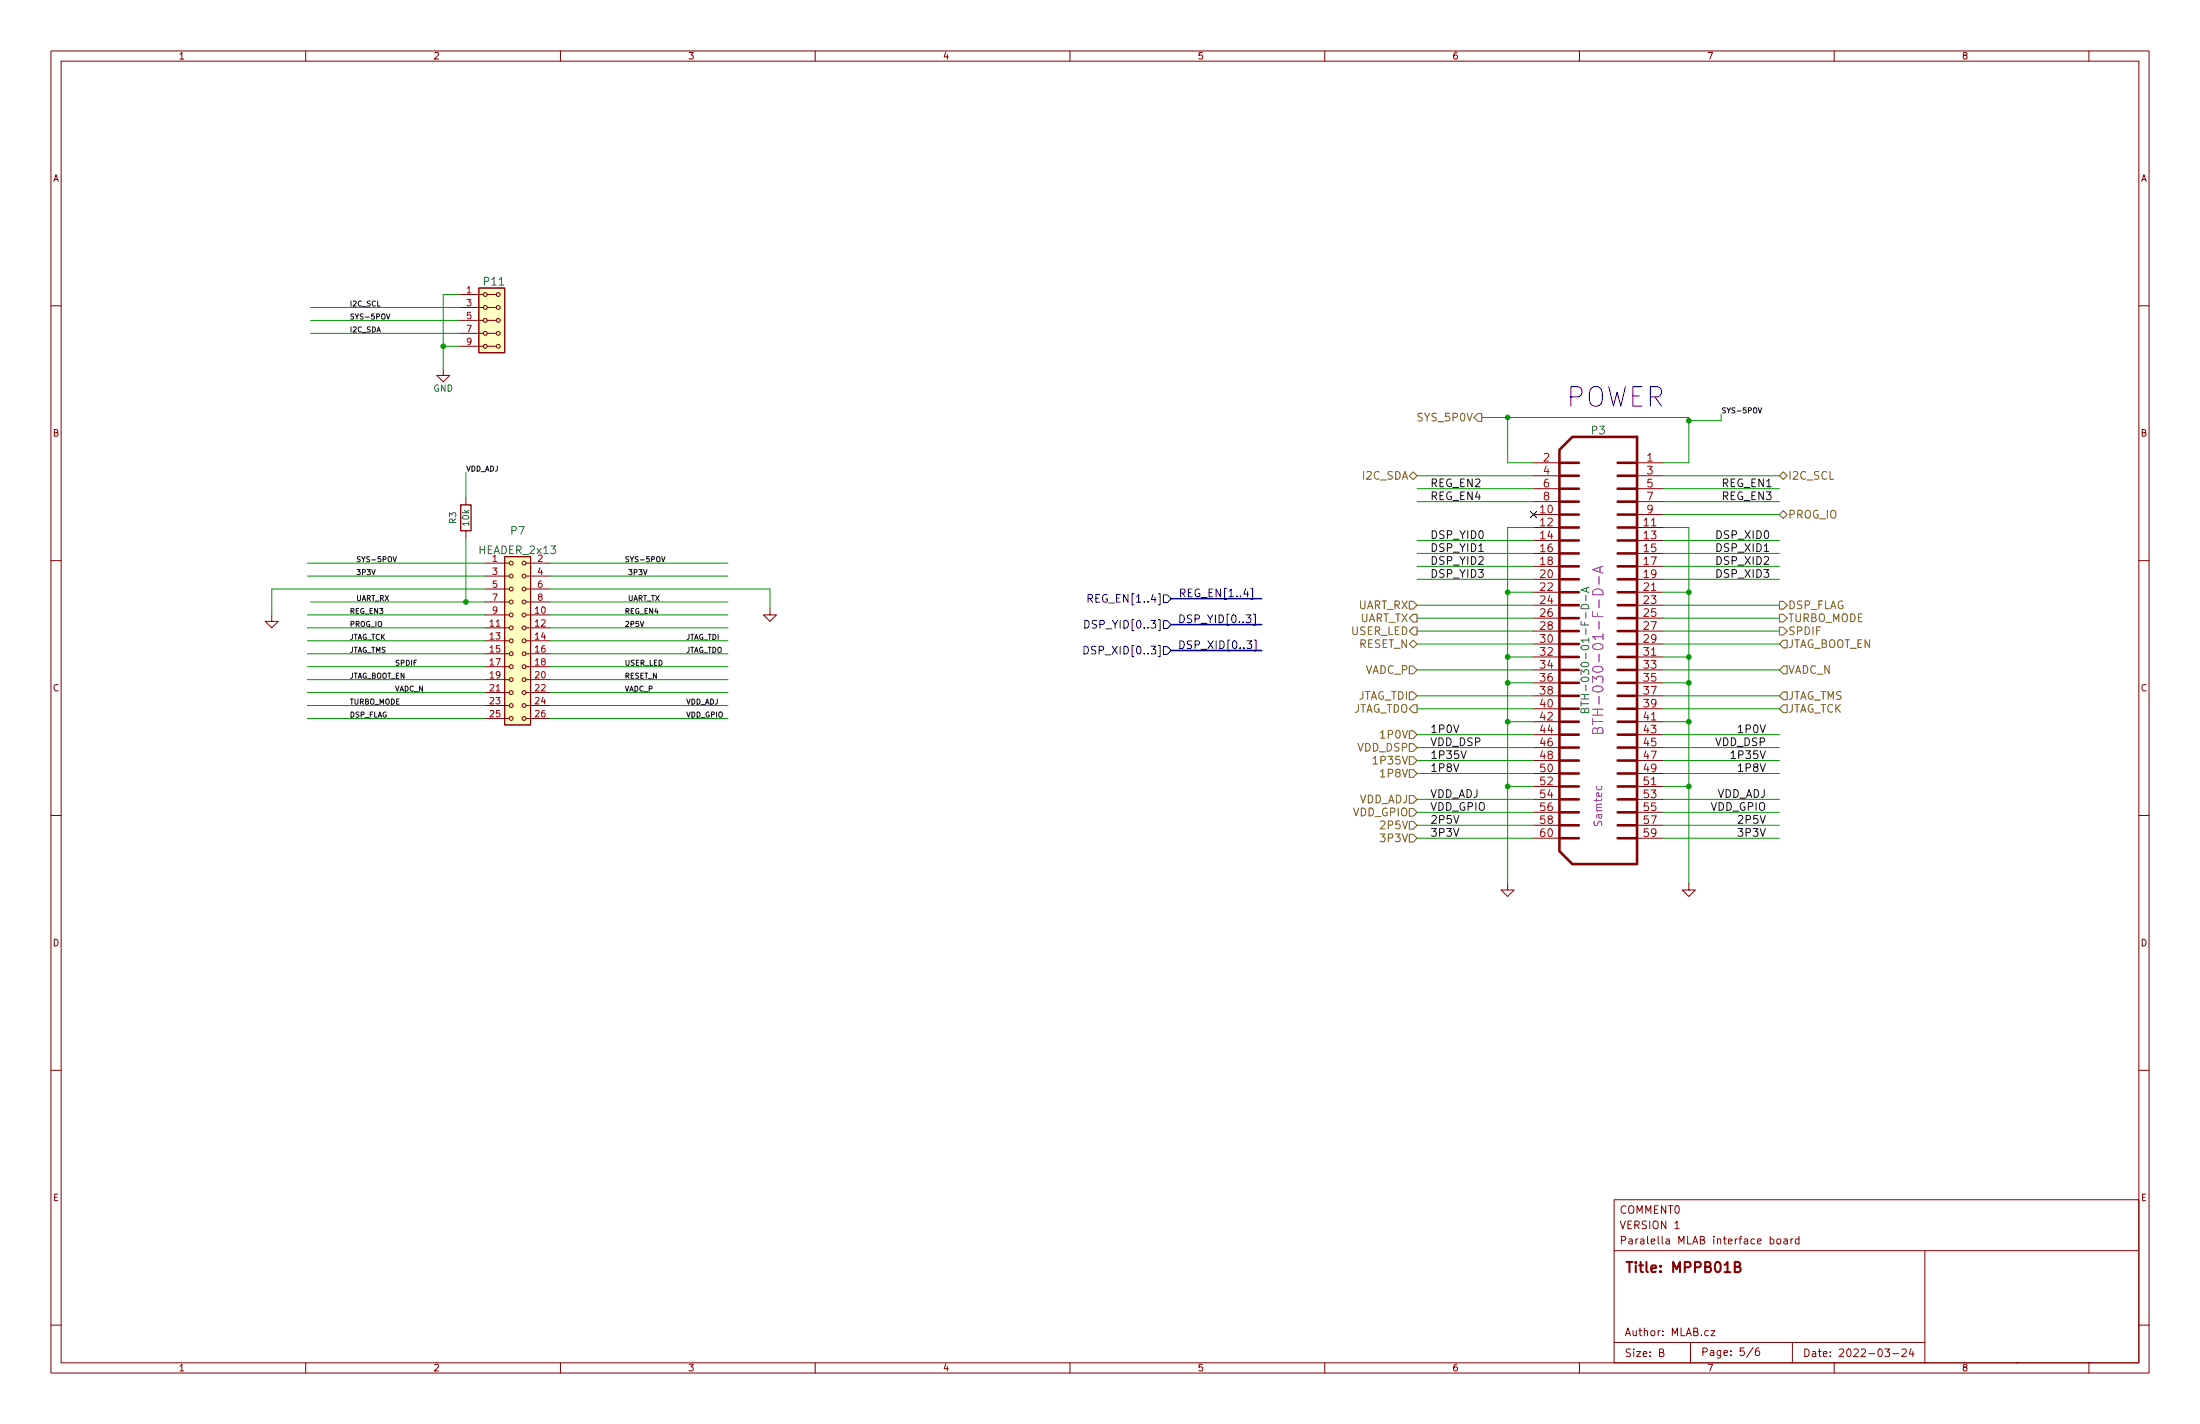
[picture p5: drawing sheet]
<svg xmlns="http://www.w3.org/2000/svg" width="432mm" height="279mm" viewBox="0 0 432 279" stroke-linecap="round" stroke-linejoin="round" font-family="sans-serif">
<g fill="none" stroke="#840000" stroke-width=".2">
<path d="M10 10h411.8v259.4h-411.8zM12 12h407.8v255.4h-407.8zM60 10v2M110 10v2M160 10v2M210 10v2M260 10v2M310 10v2M360 10v2M410 10v2M10 60h2M90.2 57.8h4.7"/>
<path d="M94 56.5h5.1v12.7h-5.1zM95.6 57.8h1.8M419.8 60h2M87 72.4v1.3h1.3l-1.3 1.2-1.3-1.2h1.3M90.2 67.9h4.7M90.2 65.4h4.7M90.2 62.9h4.7M90.2 60.3h4.7M95.6 67.9h1.8M95.6 65.4h1.8M95.6 62.9h1.8M95.6 60.3h1.8"/>
<path d="M91.4 97.8v1.3M301 90.8h5.1M301 93.3h5.1M301 95.9h5.1M301 98.4h5.1M321.3 90.8h5.1M321.3 93.3h5.1M321.3 95.9h5.1M321.3 98.4h5.1M10 110h2M91.4 104.1v1.3M95.2 118.1h4.7"/>
<path d="M95.2 115.6h4.7M95.2 113h4.7M95.2 110.5h4.7M99.1 109.2h5v33h-5zM103.3 118.1h4.6M103.3 115.6h4.6M103.3 113h4.6M103.3 110.5h4.6M151.1 119.4v1.3h1.3l-1.3 1.2-1.2-1.2h1.2M301 101h5.1M301 103.5h5.1M301 106h5.1"/>
<path d="M301 108.6h5.1M301 111.1h5.1M301 113.7h5.1M301 116.2h5.1M301 118.7h5.1M321.3 101h5.1M321.3 103.5h5.1M321.3 106h5.1M321.3 108.6h5.1M321.3 111.1h5.1M321.3 113.7h5.1M321.3 116.2h5.1"/>
<path d="M321.3 118.7h5.1M419.8 110h2M53.3 120.7v1.2h1.3l-1.3 1.3-1.2-1.3h1.2M95.2 138.4h4.7M95.2 135.9h4.7M95.2 133.4h4.7M95.2 130.8h4.7M95.2 128.3h4.7M95.2 125.7h4.7M95.2 123.2h4.7M95.2 120.7h4.7M103.3 138.4h4.6"/>
<path d="M103.3 135.9h4.6M103.3 133.4h4.6M103.3 130.8h4.6M103.3 128.3h4.6M103.3 125.7h4.6M103.3 123.2h4.6M103.3 120.7h4.6M301 121.3h5.1M301 123.8h5.1M301 126.4h5.1M301 128.9h5.1M301 131.4h5.1"/>
<path d="M301 134h5.1M301 136.5h5.1M301 139.1h5.1M321.3 121.3h5.1M321.3 123.8h5.1M321.3 126.4h5.1M321.3 128.9h5.1M321.3 131.4h5.1M321.3 134h5.1M321.3 136.5h5.1M321.3 139.1h5.1M10 160h2"/>
<path d="M95.2 141h4.7M103.3 141h4.6M301 141.6h5.1M301 144.1h5.1M301 146.7h5.1M301 149.2h5.1M301 151.8h5.1M301 154.3h5.1M301 156.8h5.1M301 159.4h5.1M321.3 141.6h5.1M321.3 144.1h5.1"/>
<path d="M321.3 146.7h5.1M321.3 149.2h5.1M321.3 151.8h5.1M321.3 154.3h5.1M321.3 156.8h5.1M321.3 159.4h5.1M419.8 160h2M295.9 173.4v1.2h1.3l-1.3 1.3-1.3-1.3h1.3M301 161.9h5.1M301 164.5h5.1M321.3 161.9h5.1M321.3 164.5h5.1"/>
<path d="M331.5 173.4v1.2h1.2l-1.2 1.3-1.3-1.3h1.3M10 210h2M419.8 210h2M316.8 235.4h103v32h-103zM10 260h2M316.8 245.4h103M328.7 241.1h.9M347.4 243.1h.5l.3 .3-.2 .6h-.6M347.4 242.6v1.5M348.9 243.1h.3l.3 .3v.4l-.3 .3-.3-.1-.2-.2zM350.2 243.1h.5l.1 1M350.8 243.4l-.5 .1-.2 .2 .2 .4 .5-.1"/>
<path d="M351.5 243.1v1M351.9 243.1h-.2l-.2 .3M353.1 243.1h-.4l-.3 .3 .1 .6h.6M353.1 242.6v1.5M377.8 245.4v22M419.8 260h2M60 267.4v2M110 267.4v2M160 267.4v2M210 267.4v2M260 267.4v2M310 267.4v2"/>
<path d="M316.8 263.4h61M325.7 265.4l.7-.2 .1-.2-.1-.3h-.7v1.5h.6l.3-.3a.39 .39 0 0 0-.4-.5M331.8 263.4v4M335.3 261.1h-.4l-.3 .3 .1 .6h.6M335.8 261.1h.8l-.8 1h.8M344.1 264.4l-1.3 1.9M345.2 264.5h-.4a1.01 1.01 0 0 0 0 1.5l.5-.2 .1-.5-.3-.3h-.3l-.3 .3M351.8 263.4v4M360 267.4v2M369.9 264.7h1l-.5 .5 .4 .2v.6l-.2 .2-.7-.2M371.5 265.6h1.2M373.3 264.8l.6-.1 .2 .1 .1 .3-1 1.1h1"/>
<path d="M375.1 264.6l-.4 1.1h1M375.4 265.2v1M395.8 267.4h.1M410 267.4v2"/>
<circle cx="95.3" cy="57.8" r=".38"/>
<circle cx="97.8" cy="57.8" r=".38"/>
<circle cx="95.3" cy="60.3" r=".38"/>
<circle cx="95.3" cy="67.9" r=".38"/>
<circle cx="95.3" cy="65.4" r=".38"/>
<circle cx="95.3" cy="62.9" r=".38"/>
<circle cx="97.8" cy="62.9" r=".38"/>
<circle cx="97.8" cy="60.3" r=".38"/>
<circle cx="97.8" cy="65.4" r=".38"/>
<circle cx="97.8" cy="67.9" r=".38"/>
<circle cx="100.3" cy="110.5" r=".38"/>
<circle cx="100.3" cy="113" r=".38"/>
<circle cx="100.3" cy="118.1" r=".38"/>
<circle cx="100.3" cy="115.6" r=".38"/>
<circle cx="102.9" cy="110.5" r=".38"/>
<circle cx="102.9" cy="113" r=".38"/>
<circle cx="102.9" cy="118.1" r=".38"/>
<circle cx="102.9" cy="115.6" r=".38"/>
<circle cx="100.3" cy="123.2" r=".38"/>
<circle cx="100.3" cy="130.8" r=".38"/>
<circle cx="100.3" cy="133.4" r=".38"/>
<circle cx="100.3" cy="125.7" r=".38"/>
<circle cx="100.3" cy="135.9" r=".38"/>
<circle cx="100.3" cy="120.7" r=".38"/>
<circle cx="100.3" cy="128.3" r=".38"/>
<circle cx="100.3" cy="138.4" r=".38"/>
<circle cx="102.9" cy="138.4" r=".38"/>
<circle cx="102.9" cy="130.8" r=".38"/>
<circle cx="102.9" cy="123.2" r=".38"/>
<circle cx="102.9" cy="135.9" r=".38"/>
<circle cx="102.9" cy="128.3" r=".38"/>
<circle cx="102.9" cy="120.7" r=".38"/>
<circle cx="102.9" cy="133.4" r=".38"/>
<circle cx="102.9" cy="125.7" r=".38"/>
<circle cx="100.3" cy="141" r=".38"/>
<circle cx="102.9" cy="141" r=".38"/>
</g>
<path d="M340.5 248.6l.8-.1a.48 .48 0 0 0 .2-.5 .48 .48 0 0 0-.3-.4h-.7v2h.7a.53 .53 0 0 0 .4-.6 .53 .53 0 0 0-.4-.4" fill="none" stroke="#840000" stroke-width=".4"/>
<g fill="none" stroke="#840000" stroke-width=".51">
<path d="M306.1 98.4h3.8M306.1 95.9h3.8M306.1 93.3h3.8M306.1 90.8h3.8M308.6 85.7h12.7v83.8h-12.7l-2.5-2.5v-78.7zM317.5 98.4h3.8M317.5 95.9h3.8M317.5 93.3h3.8M317.5 90.8h3.8M306.1 118.7h3.8M306.1 116.2h3.8M306.1 113.7h3.8"/>
<path d="M306.1 111.1h3.8M306.1 108.6h3.8M306.1 106h3.8M306.1 103.5h3.8M306.1 101h3.8M317.5 118.7h3.8M317.5 116.2h3.8M317.5 113.7h3.8M317.5 111.1h3.8M317.5 108.6h3.8M317.5 106h3.8M317.5 103.5h3.8"/>
<path d="M317.5 101h3.8M306.1 139.1h3.8M306.1 136.5h3.8M306.1 134h3.8M306.1 131.4h3.8M306.1 128.9h3.8M306.1 126.4h3.8M306.1 123.8h3.8M306.1 121.3h3.8M317.5 139.1h3.8M317.5 136.5h3.8M317.5 134h3.8"/>
<path d="M317.5 131.4h3.8M317.5 128.9h3.8M317.5 126.4h3.8M317.5 123.8h3.8M317.5 121.3h3.8M306.1 159.4h3.8M306.1 156.8h3.8M306.1 154.3h3.8M306.1 151.8h3.8M306.1 149.2h3.8M306.1 146.7h3.8M306.1 144.1h3.8"/>
<path d="M306.1 141.6h3.8M317.5 159.4h3.8M317.5 156.8h3.8M317.5 154.3h3.8M317.5 151.8h3.8M317.5 149.2h3.8M317.5 146.7h3.8M317.5 144.1h3.8M317.5 141.6h3.8M306.1 164.5h3.8M306.1 161.9h3.8M317.5 164.5h3.8"/>
<path d="M317.5 161.9h3.8"/>
</g>
<path d="M311.3 116.7v1.2M311.4 115.4v.7M311.8 115.2l-1.5 .5 1.5 .5M310.3 137.6v.9M310.3 138.1h1.5M311 139.3a.41 .41 0 0 1 .4-.4 .41 .41 0 0 1 .4 .3v.6h-1.5v-.5l.2-.2 .3-.1 .2 .2v.6" fill="none" stroke="#006464" stroke-width=".2"/>
<path d="M313.8 113.1v1.6M314 111.3v.9M314.6 111.1l-2 .7 2 .6M312.6 141v1.1M312.6 141.6h2M313.5 143.2a.54 .54 0 0 1 .5-.5 .54 .54 0 0 1 .6 .4v.8h-2l.1-.9a.49 .49 0 0 1 .5-.2 .49 .49 0 0 1 .3 .4v.7" fill="none" stroke="#840084" stroke-width=".2"/>
<path d="M90.4 99.1h2.1v5h-2.1z" fill="none" stroke="#840000" stroke-width=".25"/>
<g fill="#ffffc2" stroke="#ffffc2" stroke-width=".2">
<path d="M94 56.5h5.1v12.7h-5.1z"/>
<path d="M99.1 109.2h5v33h-5z"/>
</g>
<g fill="none" stroke="#000084" stroke-width=".2">
<path d="M213.6 117.4h.7l.1-.3v-.3l-.3-.2h-.5v1.6M213.9 117.4l.5 .8M228.3 116.7h.8l.8 .8-.8 .7h-.8zM231.7 116.4l.7-.1 .2-.2-.1-.4-.2-.1h-.6v1.5M232.1 116.4l.5 .7M300.4 100.4l1.2 1.2M301.6 100.4l-1.2 1.2M212.8 126.8a.77 .77 0 0 1 .8 .8 .77 .77 0 0 1-.8 .7zM212.9 121.7a.77 .77 0 0 1 .9 .8 .77 .77 0 0 1-.9 .7zM228.3 121.8h.8l.8 .8-.8 .7h-.8zM228.3 126.9h.8l.8 .7-.8 .8h-.8zM244.7 125.7h1l-.6 .6 .5 .2v.6l-.2 .1-.7-.1"/>
<path d="M246 120.5h.4v2.2h-.4M246.2 125.6h.3v2.2h-.3"/>
</g>
<g fill="none" stroke="#725600" stroke-width=".2">
<path d="M276.6 93.3l.8-.7 .7 .7-.7 .8zM290.1 81.2h.7v1.5h-.7l-.8-.8zM349.2 93.3l.8-.7 .8 .7-.8 .8zM276.6 118h.8l.7 .7-.7 .8h-.8zM349.2 118h.8l.8 .7-.8 .8h-.8zM349.2 101l.8-.8 .8 .8-.8 .7zM276.6 123.8l.8-.7h.7v1.5h-.7zM276.6 135.8h.8l.7 .7-.7 .8h-.8zM276.6 121.3l.8-.8h.7v1.5h-.7zM276.6 126.4l.8-.8 .7 .8-.7 .7zM276.6 130.7h.8l.7 .7-.7 .8h-.8zM277.4 138.3h.7v1.5h-.7l-.8-.7z"/>
<path d="M349.2 123.1h.8l.8 .7-.8 .8h-.8zM349.2 136.5l.8-.7h.8v1.5h-.8zM349.2 139.1l.8-.8h.8v1.5h-.8zM349.2 120.5h.8l.8 .8-.8 .7h-.8zM349.2 126.4l.8-.8h.8v1.5h-.8zM350 130.7h.8v1.5h-.8l-.8-.8zM269.5 148.8l.4-.4v1.5M269.5 149.9h.9M276.6 145.9h.8l.7 .8-.7 .7h-.8zM276.6 151h.8l.7 .8-.7 .7h-.8zM276.6 148.5h.8l.7 .7-.7 .8h-.8zM276.6 158.6h.8l.7 .8-.7 .7h-.8z"/>
<path d="M276.6 156.1h.8l.7 .7-.7 .8h-.8zM276.6 143.4h.8l.7 .7-.7 .8h-.8zM276.6 163.7h.8l.7 .8-.7 .7h-.8zM276.6 161.2h.8l.7 .7-.7 .8h-.8z"/>
</g>
<path d="M75.9 61.6l.3 1 .3-1M345.1 80l.3 1 .4-1M77.1 109.2l.4 1 .3-1M129.8 109.2l.4 1 .3-1M346.3 108.2h.8M286.8 147.3l.5 1.5 .5-1.5M339.7 147.8l.5-.5v1.5M339.7 148.8h.9" fill="none" stroke="#0f0f0f" stroke-width=".2"/>
<path d="M229.9 117.5h17.7M229.9 122.6h17.7M229.9 127.6h17.7" fill="none" stroke="#000084" stroke-width=".3"/>
<g fill="none" stroke="#009600" stroke-width=".2">
<path d="M90.2 57.8h-3.2v14.6M61 62.9h29.2M61 65.4h29.2M61 60.3h29.2M87 67.9h3.2M91.4 92.7v5.1M278.1 93.3h22.9M278.1 95.9h22.9M278.1 98.4h22.9M290.8 81.9h40.7v8.9h-5.1M295.9 81.9v8.9h5.1M326.4 93.3h22.8"/>
<path d="M326.4 95.9h22.8M326.4 98.4h22.8M337.8 81.3v1.3h-6.3M60.3 113h34.9M60.3 110.5h34.9M61 118.1h34.2M91.4 105.4v12.7M95.2 115.6h-41.9v5.1M107.9 113h35M107.9 115.6h43.2v3.8M107.9 118.1h35M107.9 110.5h35"/>
<path d="M278.1 106h22.9M278.1 108.6h22.9M278.1 118.7h22.9M278.1 111.1h22.9M278.1 113.7h22.9M295.9 116.2h5.1M301 103.5h-5.1v69.9M326.4 106h22.8M326.4 108.6h22.8M326.4 118.7h22.8M326.4 103.5h5.1v69.9M326.4 111.1h22.8"/>
<path d="M326.4 101h22.8M326.4 116.2h5.1M326.4 113.7h22.8M60.3 133.4h34.9M60.3 138.4h34.9M60.3 135.9h34.9M60.3 130.8h34.9M60.3 125.7h34.9M60.3 123.2h34.9M60.3 120.7h34.9M60.3 128.3h34.9M107.9 133.4h35"/>
<path d="M107.9 138.4h35M107.9 135.9h35M107.9 130.8h35M107.9 125.7h35M107.9 123.2h35M107.9 120.7h35M107.9 128.3h35M278.1 121.3h22.9M278.1 126.4h22.9M278.1 136.5h22.9M278.1 131.4h22.9M278.1 123.8h22.9"/>
<path d="M278.1 139.1h22.9M295.9 128.9h5.1M295.9 134h5.1M326.4 121.3h22.8M326.4 126.4h22.8M326.4 136.5h22.8M326.4 131.4h22.8M326.4 123.8h22.8M326.4 128.9h5.1M326.4 134h5.1M326.4 139.1h22.8M60.3 141h34.9"/>
<path d="M107.9 141h35M278.1 146.7h22.9M278.1 144.1h22.9M278.1 149.2h22.9M278.1 159.4h22.9M278.1 151.8h22.9M278.1 156.8h22.9M295.9 141.6h5.1M295.9 154.3h5.1M326.4 146.7h22.8M326.4 144.1h22.8M326.4 141.6h5.1"/>
<path d="M326.4 149.2h22.8M326.4 154.3h5.1M326.4 159.4h22.8M326.4 151.8h22.8M326.4 156.8h22.8M278.1 164.5h22.9M278.1 161.9h22.9M326.4 164.5h22.8M326.4 161.9h22.8"/>
</g>
<g fill="#009600" stroke="#009600" stroke-width=".2">
<circle cx="331.5" cy="82.6" r=".46"/>
<circle cx="295.9" cy="116.2" r=".46"/>
<circle cx="295.9" cy="128.9" r=".46"/>
<circle cx="295.9" cy="134" r=".46"/>
<circle cx="295.9" cy="81.9" r=".46"/>
<circle cx="331.5" cy="134" r=".46"/>
<circle cx="331.5" cy="141.6" r=".46"/>
<circle cx="331.5" cy="154.3" r=".46"/>
<circle cx="87" cy="67.9" r=".46"/>
<circle cx="91.4" cy="118.1" r=".46"/>
<circle cx="295.9" cy="141.6" r=".46"/>
<circle cx="331.5" cy="128.9" r=".46"/>
<circle cx="331.5" cy="116.2" r=".46"/>
<circle cx="295.9" cy="154.3" r=".46"/>
</g>
<text font-size="5.3" fill="#0000c2" x="307.3" y="79.9">POWER</text>
<text font-size="2.8" fill="#840084" x="314.7" y="139.7" transform="rotate(-90 314.7 139.7)">BTH-030-01-F-D-A</text>
<text font-size="2.8" fill="#840000" x="318.8" y="249.7">Title: MPPB01B</text>
<g font-size="2.1" fill="#006464">
<text x="95" y="56">P11</text>
<text x="312.4" y="85.2">P3</text>
<text x="100.3" y="104.9">P7</text>
<text x="94.2" y="108.7">HEADER_2x13</text>
<text x="311.9" y="136.7" transform="rotate(-90 311.9 136.7)">BTH-030-01-F-D-A</text>
</g>
<g font-size="2.1" fill="#725600">
<text x="278.6" y="82.7">SYS_5P0V</text>
<text x="267.5" y="94.1">I2C_SDA</text>
<text x="350.9" y="94.1">I2C_SCL</text>
<text x="350.9" y="101.7">PROG_IO</text>
<text x="266.5" y="119.5">UART_RX</text>
<text x="350.9" y="119.5">DSP_FLAG</text>
<text x="265.2" y="124.6">USER_LED</text>
<text x="266.7" y="122">UART_TX</text>
<text x="350.9" y="124.6">SPDIF</text>
<text x="350.9" y="122">TURBO_MODE</text>
<text x="266.7" y="127.1">RESET_N</text>
<text x="350.9" y="127.1">JTAG_BOOT_EN</text>
<text x="266.2" y="137.3">JTAG_TDI</text>
<text x="267.9" y="132.2">VADC_P</text>
<text x="350.9" y="132.2">VADC_N</text>
<text x="350.9" y="137.3">JTAG_TMS</text>
<text x="265.2" y="139.8">JTAG_TDO</text>
<text x="350.9" y="139.8">JTAG_TCK</text>
<text x="266.5" y="147.4">VDD_DSP</text>
<text x="270.1" y="150">1P35V</text>
<text x="271.3" y="144.9">1P0V</text>
<text x="271.3" y="152.5">1P8V</text>
<text x="265.5" y="160.1">VDD_GPIO</text>
<text x="266.6" y="157.6">VDD_ADJ</text>
<text x="271.3" y="165.2">3P3V</text>
<text x="271.3" y="162.7">2P5V</text>
</g>
<g font-size="2.1" fill="#0f0f0f">
<text x="280.7" y="95.6">REG_EN2</text>
<text x="337.8" y="95.6">REG_EN1</text>
<text x="280.7" y="98.1">REG_EN4</text>
<text x="337.8" y="98.1">REG_EN3</text>
<text x="280.7" y="105.7">DSP_YID0</text>
<text x="336.5" y="105.7">DSP_XID0</text>
<text x="280.7" y="113.4">DSP_YID3</text>
<text x="280.7" y="110.8">DSP_YID2</text>
<text x="280.7" y="108.3">DSP_YID1</text>
<text x="336.5" y="108.3">DSP_XID1</text>
<text x="336.5" y="110.8">DSP_XID2</text>
<text x="336.5" y="113.4">DSP_XID3</text>
<text x="280.7" y="143.8">1P0V</text>
<text x="341.5" y="143.8">1P0V</text>
<text x="280.7" y="148.9">1P35V</text>
<text x="280.7" y="146.4">VDD_DSP</text>
<text x="336.7" y="146.4">VDD_DSP</text>
<text x="340.3" y="148.9">1P35V</text>
<text x="280.7" y="151.5">1P8V</text>
<text x="341.5" y="151.5">1P8V</text>
<text x="280.7" y="159.1">VDD_GPIO</text>
<text x="280.7" y="156.5">VDD_ADJ</text>
<text x="280.7" y="161.6">2P5V</text>
<text x="335.7" y="159.1">VDD_GPIO</text>
<text x="336.8" y="156.5">VDD_ADJ</text>
<text x="341.5" y="161.6">2P5V</text>
<text x="280.7" y="164.2">3P3V</text>
<text x="341.5" y="164.2">3P3V</text>
</g>
<g font-size="2.1" fill="#a90000">
<text x="302.9" y="90.6">2</text>
<text x="302.9" y="93.1">4</text>
<text x="302.9" y="95.6">6</text>
<text x="323.3" y="90.6">1</text>
<text x="323.3" y="93.1">3</text>
<text x="323.3" y="95.6">5</text>
<text x="302.3" y="100.7">10</text>
<text x="302.9" y="98.2">8</text>
<text x="323.3" y="98.2">7</text>
<text x="323.3" y="100.7">9</text>
<text x="302.3" y="103.3">12</text>
<text x="302.3" y="105.8">14</text>
<text x="322.7" y="103.3">11</text>
<text x="322.7" y="105.8">13</text>
<text x="302.3" y="108.3">16</text>
<text x="302.3" y="110.9">18</text>
<text x="302.3" y="113.4">20</text>
<text x="322.7" y="108.3">15</text>
<text x="322.7" y="110.9">17</text>
<text x="322.7" y="113.4">19</text>
<text x="302.3" y="116">22</text>
<text x="302.3" y="118.5">24</text>
<text x="322.7" y="116">21</text>
<text x="322.7" y="118.5">23</text>
<text x="302.3" y="121">26</text>
<text x="302.3" y="123.6">28</text>
<text x="322.7" y="121">25</text>
<text x="322.7" y="123.6">27</text>
<text x="302.3" y="126.1">30</text>
<text x="302.3" y="128.7">32</text>
<text x="302.3" y="131.2">34</text>
<text x="322.7" y="126.1">29</text>
<text x="322.7" y="128.7">31</text>
<text x="322.7" y="131.2">33</text>
<text x="302.3" y="133.7">36</text>
<text x="302.3" y="136.3">38</text>
<text x="322.7" y="133.7">35</text>
<text x="322.7" y="136.3">37</text>
<text x="302.3" y="138.8">40</text>
<text x="302.3" y="141.4">42</text>
<text x="302.3" y="143.9">44</text>
<text x="322.7" y="138.8">39</text>
<text x="322.7" y="141.4">41</text>
<text x="322.7" y="143.9">43</text>
<text x="302.3" y="146.4">46</text>
<text x="302.3" y="149">48</text>
<text x="322.7" y="146.4">45</text>
<text x="322.7" y="149">47</text>
<text x="302.3" y="151.5">50</text>
<text x="302.3" y="154.1">52</text>
<text x="322.7" y="151.5">49</text>
<text x="322.7" y="154.1">51</text>
<text x="302.3" y="156.6">54</text>
<text x="302.3" y="159.1">56</text>
<text x="302.3" y="161.7">58</text>
<text x="322.7" y="156.6">53</text>
<text x="322.7" y="159.1">55</text>
<text x="322.7" y="161.7">57</text>
<text x="302.3" y="164.2">60</text>
<text x="322.7" y="164.2">59</text>
</g>
<g font-size="2.1" fill="#000084">
<text x="214.5" y="118.2">REG_EN[1..4]</text>
<text x="232.7" y="117.2">REG_EN[1..4]</text>
<text x="214.2" y="123.3">DSP_YID[0..3]</text>
<text x="231.1" y="122.2">DSP_YID[0..3]</text>
<text x="214.2" y="128.4">DSP_XID[0..3]</text>
<text x="231.1" y="127.3">DSP_XID[0..3]</text>
</g>
<text font-size="2.1" fill="#840084" x="314.5" y="161.9" transform="rotate(-90 314.5 161.9)">Samtec</text>
<g font-size="2.1" fill="#840000">
<text x="317.8" y="238.1">COMMENT0</text>
<text x="317.8" y="241.1">VERSION 1</text>
<text x="317.8" y="244.1">Paralella MLAB interface board</text>
<text x="318.8" y="262.1">Author: MLAB.cz</text>
<text x="318.8" y="266.2">Size: B</text>
<text x="333.8" y="266">Page: 5/6</text>
<text x="353.8" y="266.2">Date: 2022-03-24</text>
</g>
<g font-size="1.8" fill="#840000">
<text x="35" y="11.7">1</text>
<text x="85" y="11.7">2</text>
<text x="135" y="11.7">3</text>
<text x="185" y="11.7">4</text>
<text x="235" y="11.7">5</text>
<text x="285" y="11.7">6</text>
<text x="335" y="11.7">7</text>
<text x="385" y="11.7">8</text>
<text x="10.3" y="35.6">A</text>
<text x="420.1" y="35.6">A</text>
<text x="10.3" y="85.7">B</text>
<text x="420.1" y="85.7">B</text>
<text x="10.3" y="135.6">C</text>
<text x="420.1" y="135.6">C</text>
<text x="10.3" y="185.7">D</text>
<text x="420.1" y="185.7">D</text>
<text x="10.4" y="235.7">E</text>
<text x="420.2" y="235.7">E</text>
<text x="35" y="269.1">1</text>
<text x="85" y="269.1">2</text>
<text x="135" y="269.1">3</text>
<text x="185" y="269.1">4</text>
<text x="235" y="269.1">5</text>
<text x="285" y="269.1">6</text>
<text x="335" y="269.1">7</text>
<text x="385" y="269.1">8</text>
</g>
<g font-size="1.8" fill="#a90000">
<text x="91.6" y="57.5">1</text>
<text x="91.6" y="60.1">3</text>
<text x="91.6" y="62.6">5</text>
<text x="91.6" y="65.2">7</text>
<text x="91.6" y="67.7">9</text>
<text x="96.7" y="110.2">1</text>
<text x="96.7" y="112.8">3</text>
<text x="105.6" y="110.2">2</text>
<text x="105.6" y="112.8">4</text>
<text x="96.7" y="115.3">5</text>
<text x="96.7" y="117.9">7</text>
<text x="105.6" y="115.3">6</text>
<text x="105.6" y="117.9">8</text>
<text x="96.2" y="122.9">11</text>
<text x="96.2" y="125.5">13</text>
<text x="96.7" y="120.4">9</text>
<text x="105.1" y="120.4">10</text>
<text x="105.1" y="122.9">12</text>
<text x="105.1" y="125.5">14</text>
<text x="96.2" y="128">15</text>
<text x="96.2" y="130.6">17</text>
<text x="105.1" y="128">16</text>
<text x="105.1" y="130.6">18</text>
<text x="96.2" y="133.1">19</text>
<text x="96.2" y="135.6">21</text>
<text x="105.1" y="133.1">20</text>
<text x="105.1" y="135.6">22</text>
<text x="96.2" y="138.2">23</text>
<text x="96.2" y="140.7">25</text>
<text x="105.1" y="138.2">24</text>
<text x="105.1" y="140.7">26</text>
</g>
<g font-size="1.8" fill="#006464">
<text x="85" y="76.8">GND</text>
<text x="89.5" y="102.7" transform="rotate(-90 89.5 102.7)">R3</text>
<text x="92.1" y="103.1" transform="rotate(-90 92.1 103.1)">10k</text>
</g>
<g font-size="1.4" fill="#0f0f0f">
<text x="68.6" y="65.2">I2C_SDA</text>
<text x="68.6" y="62.7">SYS-5POV</text>
<text x="68.6" y="60.1">I2C_SCL</text>
<text x="337.8" y="81.1">SYS-5POV</text>
<text x="91.4" y="92.5">VDD_ADJ</text>
<text x="69.8" y="110.3">SYS-5POV</text>
<text x="69.8" y="112.8">3P3V</text>
<text x="122.6" y="110.3">SYS-5POV</text>
<text x="123.2" y="112.8">3P3V</text>
<text x="69.8" y="117.9">UART_RX</text>
<text x="123.2" y="117.9">UART_TX</text>
<text x="68.6" y="120.4">REG_EN3</text>
<text x="68.6" y="123">PROG_IO</text>
<text x="68.6" y="125.5">JTAG_TCK</text>
<text x="122.6" y="120.4">REG_EN4</text>
<text x="122.6" y="123">2P5V</text>
<text x="134.6" y="125.5">JTAG_TDI</text>
<text x="68.6" y="128.1">JTAG_TMS</text>
<text x="77.5" y="130.6">SPDIF</text>
<text x="122.6" y="130.6">USER_LED</text>
<text x="134.6" y="128.1">JTAG_TDO</text>
<text x="68.6" y="133.1">JTAG_BOOT_EN</text>
<text x="77.5" y="135.7">VADC_N</text>
<text x="122.6" y="133.1">RESET_N</text>
<text x="122.6" y="135.7">VADC_P</text>
<text x="68.6" y="138.2">TURBO_MODE</text>
<text x="68.6" y="140.8">DSP_FLAG</text>
<text x="134.6" y="138.2">VDD_ADJ</text>
<text x="134.6" y="140.8">VDD_GPIO</text>
</g>
</svg>
